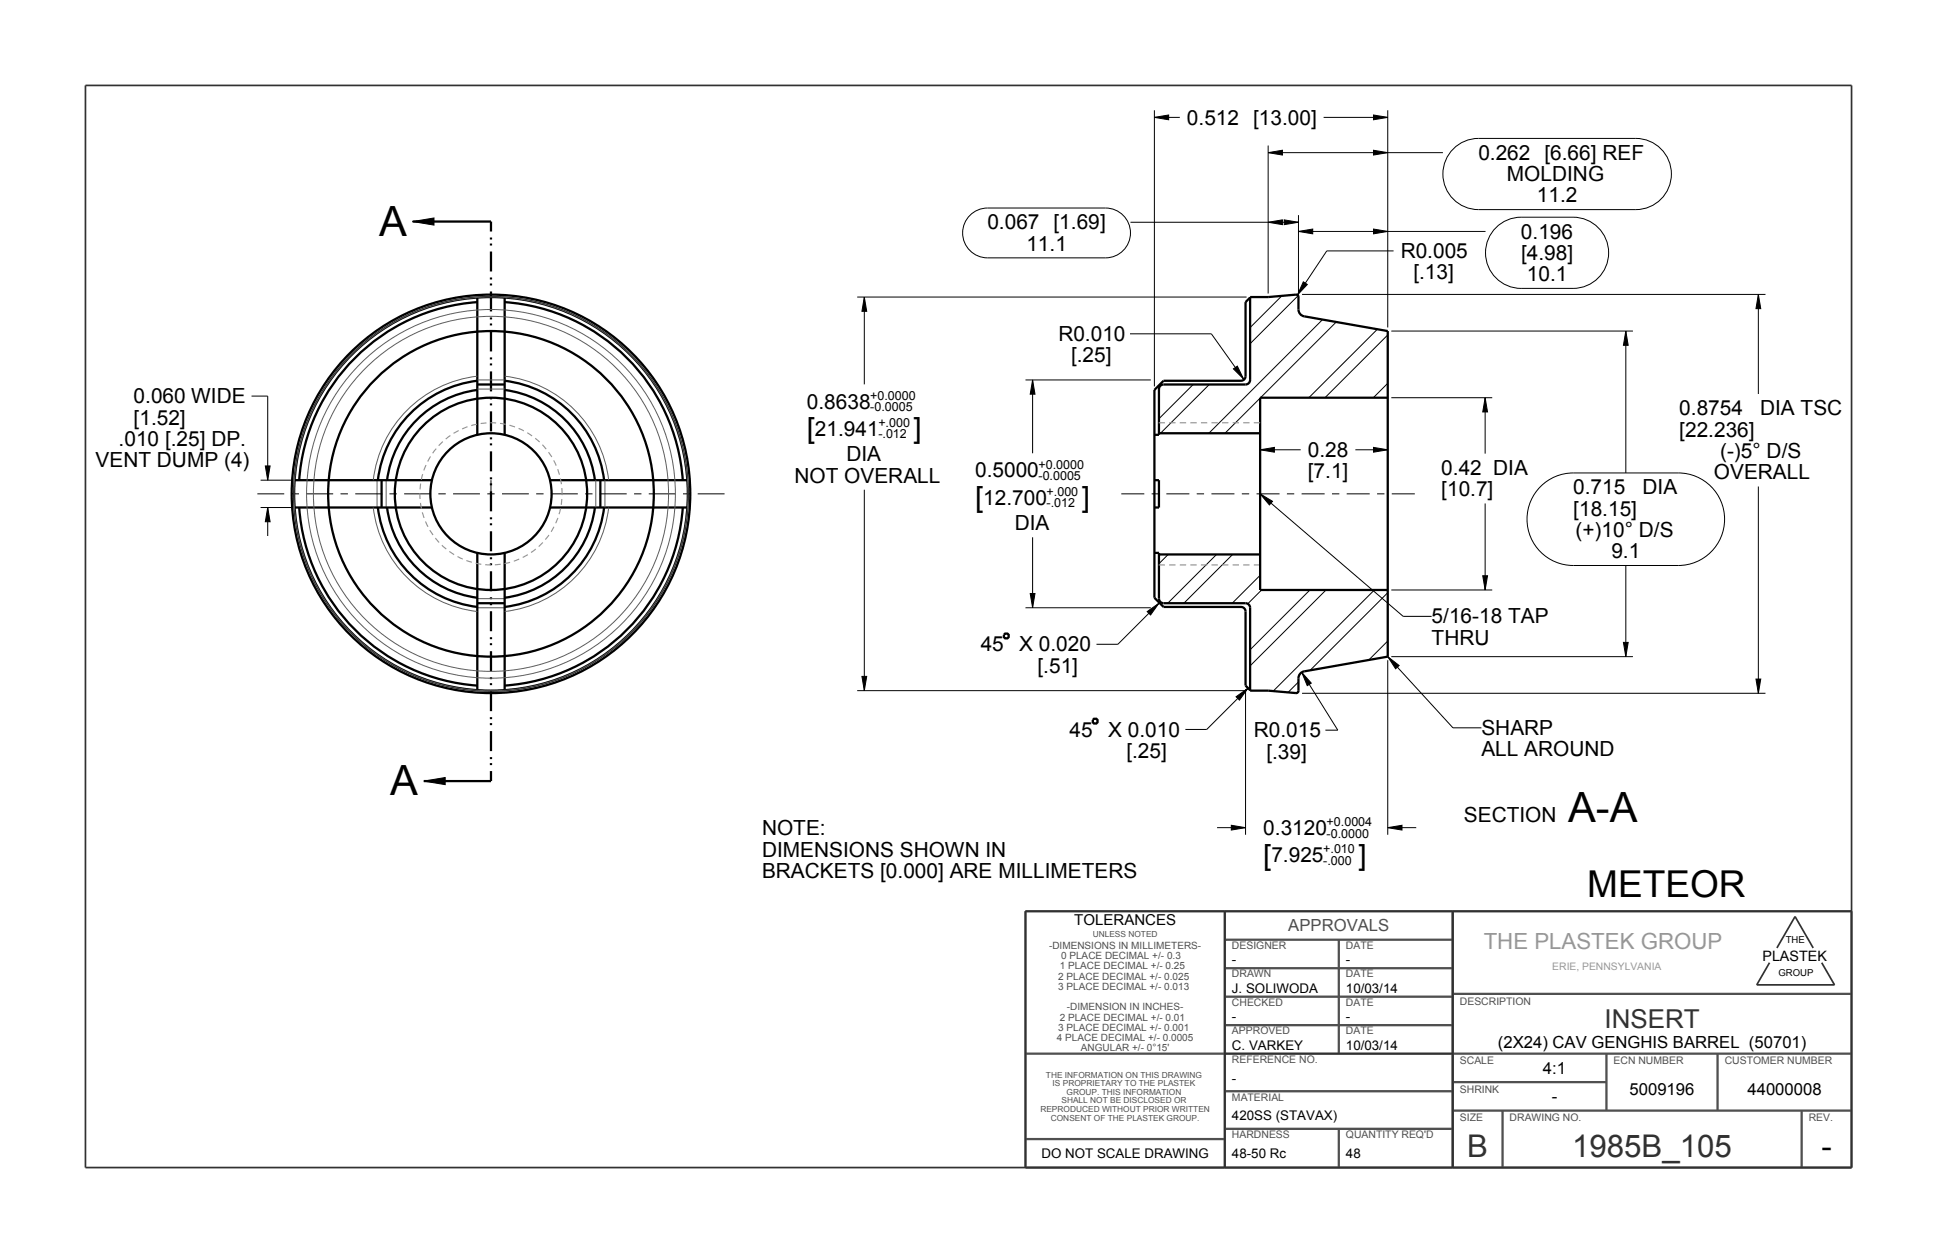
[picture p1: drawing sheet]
<svg xmlns="http://www.w3.org/2000/svg" width="432mm" height="279mm" viewBox="0 0 432 279" stroke-linecap="round" stroke-linejoin="round" font-family="sans-serif">
<g fill="#000">
<path d="M257.3 26.2l3.2-.6v1.1zM282.7 34l3.2-.5v1.1zM306.2 33.5l3.2 .5-3.2 .6zM306.2 25.6l3.2 .6-3.2 .5zM92 49.4l4.7-.8v1.6zM282.7 49.6l3.2-.6v1.1zM289.5 51.6l3.1-.5v1zM286.3 49l3.2 .6-3.2 .5zM306.2 51.1l3.2 .5-3.2 .5zM192.7 66.2l.5 3.2h-1.1zM290.5 62.8l.9 .6-2.2 2.4zM362.4 73.8l.6 3.2h-1.1z"/>
<path d="M392 65.6l.5 3.2h-1.1zM230.2 84.7l.5 3.2h-1zM275 82.3l.8-.7 1.4 2.9zM331.1 88.7l.5 3.2h-1.1zM59.1 103.9h1.1l-.5 3.2zM59.7 113.2l.5 3.1h-1.1zM280.9 100.3l3.2-.5v1zM280.9 110.1l2.8 1.7-.7 .8zM306.2 99.8l3.2 .5-3.2 .5zM229.7 132.3h1l-.5 3.2zM255.7 136.4l2.7-1.9-1.9 2.6zM330.5 128.4h1.1l-.5 3.2z"/>
<path d="M192.1 150.8h1.1l-.5 3.2zM275.5 155.4l2.7-1.9-1.9 2.6zM290.2 149.9l2.1 2.4-.9 .6zM309.4 146.4l2.5 2-.8 .7zM361.9 143.2h1.1l-.6 3.2zM391.4 151.4h1.1l-.5 3.2zM94.5 174.2l4.7-.8v1.6zM274.5 184l3.2 .6-3.2 .5zM309.4 184.6l3.1-.6v1.1z"/>
</g>
<g fill="none" stroke="#000" stroke-width=".22">
<path d="M257.3 26.2l3.2-.6v1.1zM257.3 24.6v61.6M257.3 26.2h5.7M282.7 34l3.2-.5v1.1zM282.7 32.5v32.9M282.7 34h39M295.1 26.2h14.3M306.2 33.5l3.2 .5-3.2 .6zM306.2 25.6l3.2 .6-3.2 .5zM309.4 24.6v48.4M324 33.2a7.9 7.9 0 0 1 5.6-2.3h35.1a7.9 7.9 0 0 1 7.9 7.9 7.9 7.9 0 0 1-7.9 7.9h-35.1a7.9 7.9 0 0 1-7.3-4.9 7.9 7.9 0 0 1 1.7-8.6zM92 49.4l4.7-.8v1.6z"/>
<path d="M216.2 48a5.5 5.5 0 0 1 3.9-1.6h26.4a5.6 5.6 0 0 1 5.5 5.5 5.6 5.6 0 0 1-5.5 5.6h-26.4a5.6 5.6 0 0 1-5.1-3.4 5.6 5.6 0 0 1 1.2-6.1zM252 49.6h37.5M282.7 49.6l3.2-.6v1.1zM286.3 49l3.2 .6-3.2 .5zM289.5 51.6l3.1-.5v1zM289.5 48v17.4M289.5 51.6h41.7M306.2 51.1l3.2 .5-3.2 .5zM310.7 55.9h-14.9l-6.6 9.9M333.5 50.8a7.9 7.9 0 0 1 5.6-2.4h11.6a7.9 7.9 0 0 1 7.9 8 7.9 7.9 0 0 1-7.9 7.9h-11.6a7.9 7.9 0 0 1-7.3-4.9 7.9 7.9 0 0 1 1.7-8.6zM191.1 66.2h86.8M192.7 66.2l.5 3.2h-1.1z"/>
<path d="M192.7 66.2v19.5M251.9 74.4h18.1l7.2 10.1M285.7 66l-7 7M289.4 65.9l-10.7 10.7M290.3 65.6h103.3M290.5 62.8l.9 .6-2.2 2.4zM294.8 71.3l-25.3 25.3M297.9 71.8l-16.9 16.9M307 73.4l-15.2 15.3M309.4 74.7l-14 14M310.2 73.8h53.8M362.4 73.8l.6 3.2h-1.1z"/>
<path d="M362.4 73.8v31.7M392 65.6l.5 3.2h-1.1zM392 65.6v22.2M56.1 88.3h3.6v18.8M228.6 84.7h27.9M230.2 84.7l.5 3.2h-1zM230.2 84.7v16.4M266 85.7l-7.6 7.7M269.6 85.7l-10.9 10.9M275 82.3l.8-.7 1.4 2.9zM280.9 88.8l-7.8 7.8M306.2 99.8l3.2 .5-3.2 .5z"/>
<path d="M309.4 85.5l-3.3 3.2M310.2 88.7h22.5M331.1 88.7l.5 3.2h-1.1zM331.1 88.7v12.5M58.1 113.2h6.8M58.1 107.1h6.8M59.1 103.9h1.1l-.5 3.2zM59.7 113.2l.5 3.1h-1.1zM59.7 113.2v6.3M192.7 109.2v44.8M230.2 119.8v15.7M280.9 100.3l3.2-.5v1z"/>
<path d="M280.9 110.1l2.8 1.7-.7 .8zM280.9 110.1l31.9 27.3h6.3M280.9 100.3h9.1M302.1 100.3h7.3M331.1 112.3v19.3M343 108.9a10.3 10.3 0 0 1 7.7-3.4h23.4a10.3 10.3 0 0 1 10.3 10.3 10.3 10.3 0 0 1-10.3 10.3h-23.4a10.3 10.3 0 0 1-9.4-6.1 10.3 10.3 0 0 1 1.7-11.1zM392 108.5v46.1M228.6 135.5h27.9M229.7 132.3h1l-.5 3.2zM255.7 136.4l2.7-1.9-1.9 2.6zM258.4 134.5l-9.2 9.2h-4.8M260.4 123.6l-2 2.1"/>
<path d="M271.2 123.6l-10.9 10.9M274.8 123.6l-10.9 10.9M280.9 128.3l-6.2 6.2M281.2 131.6l-3 3M292 131.6l-13.3 13.3M295.6 131.6l-16.9 16.9M306.4 131.6l-22.6 22.5M309.4 132.2l-17.3 17.3M310.2 131.6h22.5M330.5 128.4h1.1l-.5 3.2zM362.4 126.1v20.3M191.1 154h86.8"/>
<path d="M192.1 150.8h1.1l-.5 3.2zM275.5 155.4l2.7-1.9-1.9 2.6zM277.7 153.7v32.4M278.2 153.5l-9.2 9.2h-4.8M289.5 152.1l-2.4 2.3M290.2 149.9l2.1 2.4-.9 .6zM290.2 149.9l8 12.9h-2.7M290.3 154.6h103.3M309.4 146.4l2.5 2-.8 .7zM309.4 142.9l-4.3 4.3M309.4 146.4l14.5 15.9h6.3M309.4 147.2v38.9"/>
<path d="M310.2 146.4h53.8M361.9 143.2h1.1l-.6 3.2zM391.4 151.4h1.1l-.5 3.2zM94.5 174.2l4.7-.8v1.6zM271.3 184.6h6.4M274.5 184l3.2 .6-3.2 .5zM309.4 184.6l3.1-.6v1.1zM309.4 184.6h6.3"/>
</g>
<g fill="none" stroke="#000" stroke-width=".51">
<path d="M92 49.4h17.5v2.2M109.5 53v.4M109.5 54.3v.4M109.5 56.1v4.4M106.4 67.4a42.9 42.9 0 0 0-39.7 39.7M106.4 66.3v30.7M109.5 61.9v.4M109.5 63.2v.5M109.5 65v4.5M109.5 70.8v.4M109.5 72.1v.5M109.5 73.9v4.5"/>
<path d="M109.5 79.7v.4M112.5 67.4a42.9 42.9 0 0 1 39.7 39.7M112.5 66.3v30.7M278.7 66.3l-1 1.1v16.5a1.02 1.02 0 0 1-1.1 1h-17.2l-2.1 2.1v46.3l2.1 2h17.2a1.02 1.02 0 0 1 1.1 1.1v16.5l1 1M106.4 84.9a25.4 25.4 0 0 0-22.2 22.2M106.4 87a23.4 23.4 0 0 0-20.1 20.1M106.4 85.7h6.1M109.5 81v.5M109.5 82.8v4.5M109.5 88.6v.5M109.5 90v.4M109.5 91.7v4.5"/>
<path d="M109.5 97.5v.5M109.5 98.9v.4M112.5 84.9a25.4 25.4 0 0 1 22.2 22.2M112.5 87a23.4 23.4 0 0 1 20.1 20.1M257.3 97h1.1v-10.2a1.02 1.02 0 0 1 1-1.1h18.3a1.02 1.02 0 0 0 1-1v-18.5h4l6.2-.5a.52 .52 0 0 1 .6 .5v2.8a1.55 1.55 0 0 0 1.2 1.5l18.7 3.3v72.6l-18.7 3.3a1.55 1.55 0 0 0-1.2 1.5v2.8a.52 .52 0 0 1-.6 .5l-6.2-.5h-4v-18.5a1.02 1.02 0 0 0-1-1h-18.3a1.02 1.02 0 0 1-1-1v-10.2h-1.1M258.4 96.6h22.5M309.4 88.7h-28.5v42.9h28.5M65.7 113.2h30.6M65.7 107.1h30.6M66.7 113.2a42.9 42.9 0 0 0 39.7 39.7M84.2 113.2a25.4 25.4 0 0 0 22.2 22.1M85.1 107.1v6.1"/>
<path d="M86.3 113.2a23.4 23.4 0 0 0 20.1 20.1M109.5 100.6v4.5M109.5 106.4v.5M109.5 107.8v.4M109.5 109.6v4.4M109.5 115.4v.4M109.5 116.7v.4M109.5 118.5v4.4M122.6 113.2h30.6M122.6 107.1h30.6M132.6 113.2a23.4 23.4 0 0 1-20.1 20.1M133.8 107.1v6.1"/>
<path d="M134.7 113.2a25.4 25.4 0 0 1-22.2 22.1M152.2 113.2a42.9 42.9 0 0 1-39.7 39.7M257.3 107.1h1.1v6.1h-1.1M106.4 134.5h6.1M106.4 123.3v30.6M109.5 124.3v.4M109.5 125.6v.4M109.5 127.4v4.4M109.5 133.2v.4M109.5 134.5v.5M109.5 136.3v4.5M112.5 123.3v30.6"/>
<path d="M258.4 123.6h22.5M109.5 142.1v.4M109.5 143.4v.5M109.5 145.2v4.5M109.5 151v.4M109.5 152.3v.5M109.5 154.1v4.5M109.5 159.9v.5M224.1 141.3h.5l.3 .2v.6l-.3 .2h-.5l-.3-.2v-.6zM109.5 171.9v2.3h-15M109.5 161.2v.5M109.5 163v4.5"/>
<path d="M109.5 168.8v.5M109.5 170.2v.4M243.9 160.3h.5l.3 .2v.6l-.3 .2h-.5l-.3-.2v-.6z"/>
<circle cx="109.4" cy="110.1" r="43.9"/>
<circle cx="109.4" cy="110.1" r="21.4"/>
<circle cx="109.4" cy="110.1" r="13.5"/>
</g>
<path d="M19 19.1h393.7v241.2h-393.7zM228.6 203.2h184.1M228.6 203.2v57.1M273 203.2v57.1M323.8 203.2v57.1M394.5 214.7l-2.9 4.9h17.4l-2.9-4.9M396.1 211.4l4.1-7 4 7M273.1 235h50.8" fill="none" stroke="#313131" stroke-width=".38"/>
<g fill="none" stroke="#4f4f4f" stroke-width=".51">
<path d="M228.6 203.2h184.1v57.1h-184.1zM273 203.2v57.1M273 215.9h50.8M273 209.5h50.8M298.4 209.5v25.4M323.8 203.2v57.1M228.6 234.9h184.1M273 228.6h50.8M273 222.2h50.8M323.8 221.6h88.9M358.1 234.9v12.7M382.9 234.9v12.7"/>
<path d="M228.6 254h44.4M273 251.7h50.8M273 243.3h50.8M298.4 251.7v8.6M323.8 247.6h88.9M323.8 241.3h34.3M334.9 247.6v12.7M401.6 247.6v12.7"/>
</g>
<path d="M106.4 83.9a26.4 26.4 0 0 0-23.2 23.2M106.4 86.8h6.1M106.4 84.7h6.1M112.5 83.9a26.4 26.4 0 0 1 23.2 23.2M83.2 113.2a26.4 26.4 0 0 0 23.2 23.2M84.1 107.1v6.1M86.1 107.1v6.1M132.8 107.1v6.1M134.9 107.1v6.1M135.7 113.2a26.4 26.4 0 0 1-23.2 23.2M106.4 135.5h6.1M106.4 133.5h6.1" fill="none" stroke="#5d5d5d" stroke-width=".22"/>
<g fill="none" stroke="#939393" stroke-width=".25">
<path d="M257.3 94.3h.1M258.3 94.3h1.4M260.6 94.3h1.5M263 94.3h1.4M265.4 94.3h1.4M267.7 94.3h1.4M270.1 94.3h1.4M272.4 94.3h1.4M274.8 94.3h1.4M277.1 94.3h1.5M279.5 94.3h1.4M257.3 126h.1"/>
<path d="M258.3 126h1.4M260.6 126h1.5M263 126h1.4M265.4 126h1.4M267.7 126h1.4M270.1 126h1.4M272.4 126h1.4M274.8 126h1.4M277.1 126h1.5M279.5 126h1.4"/>
</g>
<!-- layer: 05___PRT_ALL_AXES -->
<g fill="none" stroke="#000" stroke-width=".22">
<path d="M57.4 110.1h6M65 110.1h1.6M68.3 110.1h6M75.9 110.1h1.7M79.2 110.1h6M86.8 110.1h1.7M90.1 110.1h6M97.7 110.1h1.7M101 110.1h6M108.6 110.1h1.7M109.5 107.1v6.2M111.9 110.1h6"/>
<path d="M119.5 110.1h1.7M122.8 110.1h6M130.4 110.1h1.7M133.7 110.1h6M141.3 110.1h1.7M144.6 110.1h6M152.3 110.1h1.6M155.5 110.1h6M250 110.1h5.1M256.7 110.1h1.7M260 110.1h5.1M266.8 110.1h1.6"/>
<path d="M270.1 110.1h5.1M276.8 110.1h1.7M280.1 110.1h5.1M286.9 110.1h1.6M290.2 110.1h5.1M296.9 110.1h1.7M300.2 110.1h5.1M307 110.1h1.6M310.3 110.1h5.1"/>
</g>
<g fill="none" stroke="#000" stroke-width=".51">
<circle cx="109.4" cy="110.1" r="44.4"/>
<circle cx="109.4" cy="110.1" r="36.3"/>
</g>
<g fill="none" stroke="#5d5d5d" stroke-width=".22">
<circle cx="109.4" cy="110.1" r="43.9"/>
<circle cx="109.4" cy="110.1" r="41.1"/>
<circle cx="109.4" cy="110.1" r="39.6"/>
</g>
<!-- layer: 11___PRT_COSM_THREADS -->
<path d="M125.3 110.1a15.9 15.9 0 0 0-23.3-14 15.9 15.9 0 0 0-1.4 27.2 15.9 15.9 0 0 0 24.6-11.6l.1-1.6" fill="none" stroke="#939393" stroke-width=".25" stroke-dasharray="1.3 .9" stroke-linecap="butt"/>
<g font-size="9.3">
<text x="84.5" y="52.6">A</text>
<text x="87" y="177.3">A</text>
<text x="349.6" y="183.3">A-A</text>
</g>
<text font-size="8.3" x="353.8" y="200">METEOR</text>
<g font-size="7" fill="#313131">
<text x="327.1" y="258">B</text>
<text x="350.5" y="258">1985B_105</text>
</g>
<text font-size="7" x="406" y="258">-</text>
<g font-size="6.5">
<text x="179.9" y="97.8">[</text>
<text x="203.7" y="97.8">]</text>
<text x="217.4" y="113.1">[</text>
<text x="241.2" y="113.1">]</text>
<text x="281.6" y="192.8">[</text>
<text x="302.8" y="192.8">]</text>
</g>
<text font-size="5.8" fill="#313131" x="357.7" y="229.3">INSERT</text>
<text font-size="5" fill="#989898" x="330.7" y="211.6">THE PLASTEK GROUP</text>
<g font-size="4.6">
<text x="264.6" y="27.8">0.512 [13.00]</text>
<text x="329.6" y="35.6">0.262 [6.66] REF</text>
<text x="335.9" y="40.4">MOLDING</text>
<text x="342.6" y="45.2">11.2</text>
<text x="220.1" y="51.1">0.067 [1.69]</text>
<text x="339.1" y="53.2">0.196</text>
<text x="228.8" y="55.9">11.1</text>
<text x="312.2" y="57.5">R0.005</text>
<text x="339.1" y="58">[4.98]</text>
<text x="315.1" y="62.3">[.13]</text>
<text x="340.4" y="62.7">10.1</text>
<text x="235.9" y="76">R0.010</text>
<text x="238.8" y="80.8">[.25]</text>
<text x="29.8" y="89.9">0.060 WIDE</text>
<text x="29.8" y="94.7">[1.52]</text>
<text x="179.9" y="91.1">0.8638</text>
<text x="374.4" y="92.6">0.8754</text>
<text x="392.4" y="92.6">DIA TSC</text>
<text x="26.5" y="99.4">.010 [.25] DP.</text>
<text x="181.7" y="97.1">21.941</text>
<text x="291.5" y="101.9">0.28</text>
<text x="374.4" y="97.4">[22.236]</text>
<text x="21.3" y="104.2">VENT DUMP (4)</text>
<text x="177.1" y="107.6">NOT OVERALL</text>
<text x="188.7" y="102.9">DIA</text>
<text x="217.4" y="106.5">0.5000</text>
<text x="291.5" y="106.6">[7.1]</text>
<text x="321.3" y="105.9">0.42 DIA</text>
<text x="382.1" y="106.9">OVERALL</text>
<text x="383.5" y="102.1">(-)5° D/S</text>
<text x="219.2" y="112.5">12.700</text>
<text x="321.3" y="110.7">[10.7]</text>
<text x="350.7" y="110.2">0.715</text>
<text x="366.2" y="110.2">DIA</text>
<text x="226.2" y="118.2">DIA</text>
<text x="350.7" y="115">[18.15]</text>
<text x="351.2" y="119.7">(+)10° D/S</text>
<text x="359.2" y="124.5">9.1</text>
<text x="319.1" y="139">5/16-18 TAP</text>
<text x="319.1" y="143.8">THRU</text>
<text x="218.6" y="145.3">45</text>
<text x="227.2" y="145.3">X 0.020</text>
<text x="231.3" y="150">[.51]</text>
<text x="238.4" y="164.2">45</text>
<text x="247" y="164.2">X 0.010</text>
<text x="279.5" y="164.4">R0.015</text>
<text x="330.2" y="163.9">SHARP</text>
<text x="251.1" y="169">[.25]</text>
<text x="282.3" y="169.2">[.39]</text>
<text x="330.2" y="168.6">ALL AROUND</text>
<text x="326.3" y="183.3">SECTION</text>
<text x="169.9" y="186.3">NOTE:</text>
<text x="169.9" y="191">DIMENSIONS SHOWN IN</text>
<text x="281.6" y="186.1">0.3120</text>
<text x="169.9" y="195.8">BRACKETS [0.000] ARE MILLIMETERS</text>
<text x="283.4" y="192.2">7.925</text>
</g>
<text font-size="3.7" fill="#4f4f4f" x="287.2" y="207.6">APPROVALS</text>
<g font-size="3.7">
<text x="333.9" y="233.7">(2X24) CAV GENGHIS BARREL (50701)</text>
<text x="343.9" y="239.4">4:1</text>
<text x="345.9" y="245.7">-</text>
<text x="363.3" y="244.2">5009196</text>
<text x="389.5" y="244.2">44000008</text>
</g>
<text font-size="3.3" x="239.5" y="206.2">TOLERANCES</text>
<text font-size="3.2" x="392.9" y="214.3">PLASTEK</text>
<g font-size="3">
<text x="274.6" y="215">-</text>
<text x="300" y="215">-</text>
<text x="274.6" y="221.4">J. SOLIWODA</text>
<text x="300" y="221.4">10/03/14</text>
<text x="274.6" y="227.7">-</text>
<text x="300" y="227.7">-</text>
<text x="274.6" y="234.1">C. VARKEY</text>
<text x="300" y="234.1">10/03/14</text>
<text x="274.6" y="241.4">-</text>
<text x="274.6" y="249.8">420SS (STAVAX)</text>
<text x="232.2" y="258.2">DO NOT SCALE DRAWING</text>
<text x="274.6" y="258.3">48-50 Rc</text>
<text x="300" y="258.3">48</text>
</g>
<g font-size="2.8">
<text x="194" y="89.2">+0.0000</text>
<text x="194" y="91.7">-0.0005</text>
<text x="195.8" y="95.2">+.000</text>
<text x="195.8" y="97.8">-.012</text>
<text x="231.5" y="104.6">+0.0000</text>
<text x="231.5" y="107.1">-0.0005</text>
<text x="233.3" y="110.6">+.000</text>
<text x="233.3" y="113.1">-.012</text>
<text x="295.7" y="184.2">+0.0004</text>
<text x="295" y="190.3">+.010</text>
<text x="295.7" y="186.8">-0.0000</text>
<text x="295" y="192.8">-.000</text>
</g>
<g font-size="2.3" fill="#4f4f4f">
<text x="274.6" y="211.6">DESIGNER</text>
<text x="300" y="211.6">DATE</text>
<text x="274.6" y="218">DRAWN</text>
<text x="300" y="218">DATE</text>
<text x="274.6" y="224.3">CHECKED</text>
<text x="300" y="224.3">DATE</text>
<text x="325.4" y="224">DESCRIPTION</text>
<text x="274.6" y="230.7">APPROVED</text>
<text x="300" y="230.7">DATE</text>
<text x="274.6" y="237">REFERENCE NO.</text>
<text x="325.4" y="237.3">SCALE</text>
<text x="359.7" y="237.3">ECN NUMBER</text>
<text x="384.5" y="237.3">CUSTOMER NUMBER</text>
<text x="274.6" y="245.4">MATERIAL</text>
<text x="325.4" y="243.7">SHRINK</text>
<text x="325.4" y="250">SIZE</text>
<text x="336.5" y="250">DRAWING NO.</text>
<text x="403.2" y="250">REV.</text>
<text x="274.6" y="253.8">HARDNESS</text>
<text x="300" y="253.8">QUANTITY REQ'D</text>
</g>
<text font-size="2.3" fill="#989898" x="346" y="216.3">ERIE, PENNSYLVANIA</text>
<g font-size="2.2" fill="#4f4f4f">
<text x="233.8" y="211.6">-DIMENSIONS IN MILLIMETERS-</text>
<text x="236.5" y="213.9">0 PLACE DECIMAL +/- 0.3</text>
<text x="235.9" y="218.4">2 PLACE DECIMAL +/- 0.025</text>
<text x="235.9" y="220.7">3 PLACE DECIMAL +/- 0.013</text>
<text x="236.2" y="216.2">1 PLACE DECIMAL +/- 0.25</text>
<text x="236.2" y="227.6">2 PLACE DECIMAL +/- 0.01</text>
<text x="237.8" y="225.3">-DIMENSION IN INCHES-</text>
<text x="235.6" y="232.2">4 PLACE DECIMAL +/- 0.0005</text>
<text x="235.9" y="229.9">3 PLACE DECIMAL +/- 0.001</text>
<text x="241" y="234.4">ANGULAR +/- 0°15'</text>
</g>
<g font-size="2.1">
<text x="398.1" y="210.2">THE</text>
<text x="396.5" y="217.6">GROUP</text>
</g>
<g font-size="1.9" fill="#4f4f4f">
<text x="243.6" y="208.9">UNLESS NOTED</text>
<text x="233.2" y="240.3">THE INFORMATION ON THIS DRAWING</text>
<text x="234.7" y="242.3">IS PROPRIETARY TO THE PLASTEK</text>
<text x="237.8" y="244.2">GROUP. THIS INFORMATION</text>
<text x="231.9" y="248">REPRODUCED WITHOUT PRIOR WRITTEN</text>
<text x="234.2" y="249.9">CONSENT OF THE PLASTEK GROUP.</text>
<text x="236.6" y="246.1">SHALL NOT BE DISCLOSED OR</text>
</g>
</svg>
